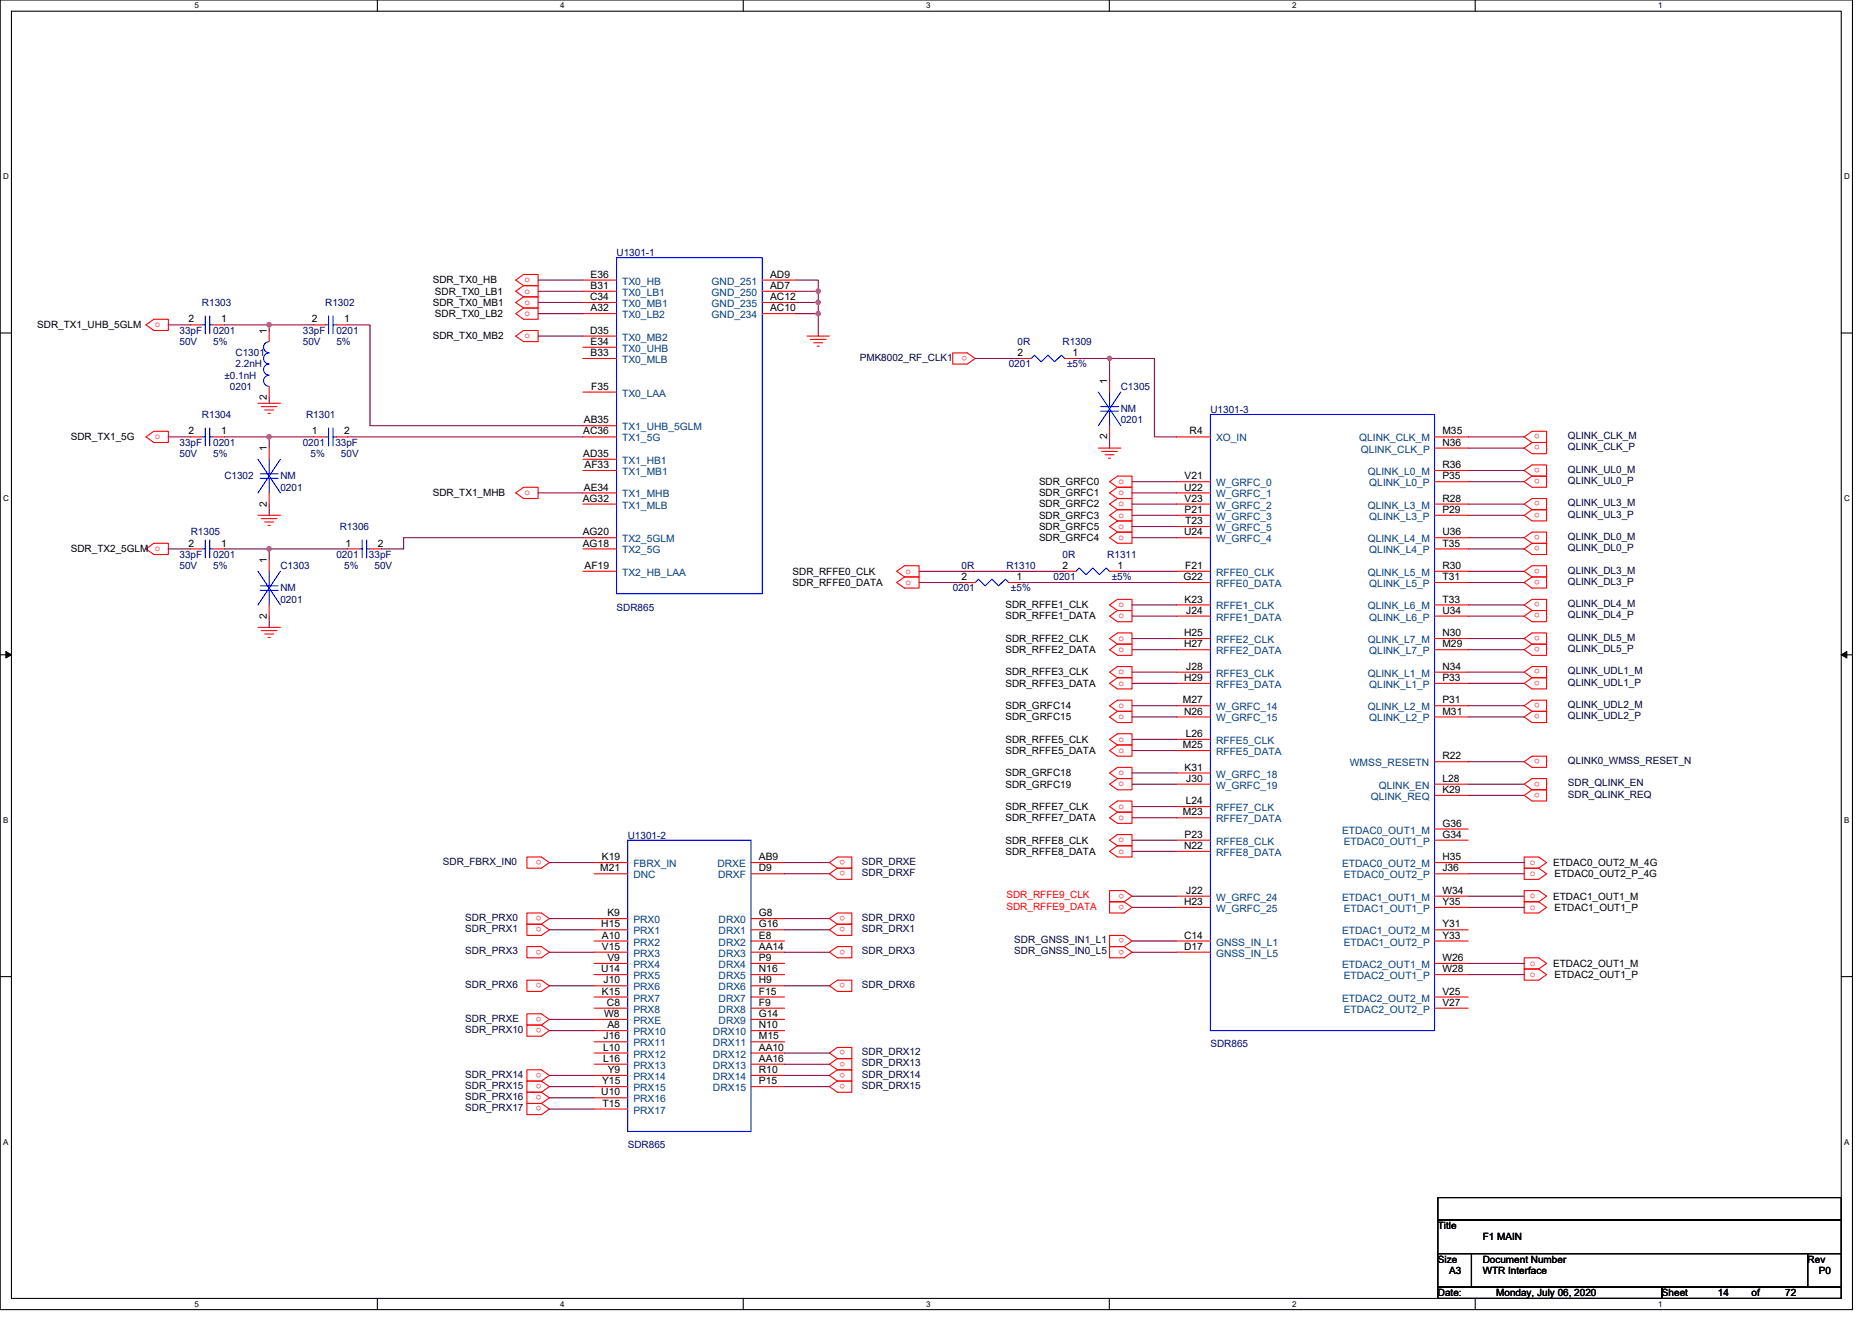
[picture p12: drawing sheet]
<svg xmlns="http://www.w3.org/2000/svg" width="297mm" height="210mm" viewBox="0 0 297 210" stroke-linecap="round" stroke-linejoin="round" font-family="sans-serif">
<path d="M0 0h293.9v207.9h-293.9zM1.8 1.8h290.4v204.3h-290.4z" fill="none" stroke="#000" stroke-width=".17"/>
<g fill="#fff">
<path d="M30.8 .2h.7v1.4h-.7z"/>
<path d="M30.8 206.3h.7v1.4h-.7z"/>
</g>
<path d="M59.9 0v1.8M59.9 206.1v1.8" fill="none" stroke="#000" stroke-width=".17"/>
<g fill="#fff">
<path d="M88.9 .2h.7v1.4h-.7z"/>
<path d="M88.9 206.3h.7v1.4h-.7z"/>
</g>
<path d="M117.9 0v1.8M117.9 206.1v1.8" fill="none" stroke="#000" stroke-width=".17"/>
<g fill="#fff">
<path d="M147 .2h.7v1.4h-.7z"/>
<path d="M147 206.3h.7v1.4h-.7z"/>
</g>
<path d="M176 0v1.8M176 206.1v1.8" fill="none" stroke="#000" stroke-width=".17"/>
<g fill="#fff">
<path d="M205 .2h.7v1.4h-.7z"/>
<path d="M205 206.3h.7v1.4h-.7z"/>
</g>
<path d="M234.1 0v1.8M234.1 206.1v1.8" fill="none" stroke="#000" stroke-width=".17"/>
<g fill="#fff">
<path d="M263.1 .2h.7v1.4h-.7z"/>
<path d="M263.1 206.3h.7v1.4h-.7z"/>
<path d="M.5 27.3h.9v1.4h-.9z"/>
<path d="M292.6 27.3h.9v1.4h-.9z"/>
<path d="M.5 78.4h.9v1.4h-.9z"/>
<path d="M292.6 78.4h.9v1.4h-.9z"/>
</g>
<path d="M0 52.9h1.8M292.2 52.9h1.7" fill="none" stroke="#000" stroke-width=".17"/>
<g fill="#fff">
<path d="M.5 129.5h.8v1.4h-.8z"/>
<path d="M292.6 129.5h.9v1.4h-.9z"/>
</g>
<path d="M0 103.9h1.8M292.2 103.9h1.7" fill="none" stroke="#000" stroke-width=".17"/>
<path d="M.9 103.4l.9 .5-.9 .5zM292.2 103.9l.8-.5v1z" fill="#000" stroke="#000" stroke-width=".16"/>
<g fill="#fff">
<path d="M.5 180.5h.8v1.4h-.8z"/>
<path d="M292.6 180.5h.9v1.4h-.9z"/>
</g>
<path d="M0 155h1.8M292.2 155h1.7M228.2 190.1h64v3.5h-64zM228.2 193.6h64v5.4h-64zM228.2 199h5.3v5.3h-5.3zM233.5 199h53.3v5.3h-53.3zM286.8 199h5.4v5.3h-5.4zM228.2 204.3h35.5v1.8h-35.5zM263.7 204.3h28.5v1.8h-28.5z" fill="none" stroke="#000" stroke-width=".17"/>
<g fill="none" stroke="#f00" stroke-width=".17">
<path d="M23.2 51.6l1.2-.9h2.3v1.8h-2.3zM30.3 51.6h1.7M33.8 51.6h1.8M42.7 52.5v1.7M49.8 51.6h1.8M53.4 51.6h1.8M81.8 44.4l1.3-.8h2.3v1.7h-2.3zM81.8 49.8l1.3-.9h2.3v1.8h-2.3zM81.8 53.3l1.3-.8h2.3v1.7h-2.3zM83.1 47.1h2.3v1.8h-2.3M83.1 45.3h2.3v1.8h-2.3M83.1 47.1l-1.3 .9 1.3 .9"/>
<path d="M83.1 45.3l-1.3 .9 1.3 .9M92.5 49.8h5.3M92.5 46.2h5.3M92.5 56.9h5.3M92.5 48h5.3M92.5 53.3h5.3M92.5 55.1h5.3M92.5 44.4h5.3M120.9 49.8h5.4M120.9 48h5.4M120.9 46.2h5.4M120.9 44.4h5.4"/>
<path d="M128.1 53.3h3.5M128.6 53.9h2.5M129.1 54.4h1.5M129.7 54.9h.3M151.2 56h2.3l1.2 .9-1.2 .9h-2.3zM161.8 56.9h1.8M168.9 56.9h1.8M23.2 69.3l1.2-.8h2.3v1.7h-2.3zM30.3 69.3h1.7M33.8 69.3h1.8M40.9 64h3.6M41.5 64.5h2.5"/>
<path d="M42 65.1h1.4M42.5 65.6h.4M42.7 71.1v1.8M42.7 78.2v1.8M42.7 61.3v1.8M49.8 69.3h1.8M53.4 69.3h1.8M81.8 78.2l1.3-.9h2.3v1.8h-2.3zM92.5 62.2h5.3M92.5 67.6h5.3M92.5 69.3h5.3M92.5 72.9h5.3"/>
<path d="M92.5 78.2h5.3M92.5 74.7h5.3M174.3 71.1h3.5M174.8 71.6h2.5M175.3 72.2h1.5M175.9 72.7h.3M176.1 76.5l1.2-.9h2.3v1.7h-2.3zM176.1 60.5v1.7M176.1 67.6v1.7M177.3 79.1l-1.2 .9 1.2 .9M177.3 77.3l-1.2 .9 1.2 .9M177.3 79.1h2.3v1.8h-2.3"/>
<path d="M177.3 77.3h2.3v1.8h-2.3M186.7 69.3h5.4M186.7 78.2h5.4M186.7 76.5h5.4M227.6 69.3h5.4M227.6 71.1h5.4M227.6 76.5h5.4M227.6 74.7h5.4M241.8 69.3l1.3-.8h2.3v1.7h-2.3zM241.8 71.1l1.3-.9h2.3v1.8h-2.3zM241.8 74.7l1.3-.9h2.3v1.8h-2.3zM241.8 76.5l1.3-.9h2.3v1.7h-2.3z"/>
<path d="M23.2 87.1l1.2-.9h2.3v1.8h-2.3zM30.3 87.1h1.7M33.8 87.1h1.8M40.9 99.6h3.6M40.9 81.8h3.6M41.5 82.3h2.5M42 82.8h1.4M42.5 83.4h.4M42.7 88.9v1.8M42.7 96v1.8M55.2 87.1h1.7M58.7 87.1h1.8"/>
<path d="M92.5 90.7h5.3M92.5 87.1h5.3M92.5 85.3h5.3M92.5 80h5.3M142.3 90.7l1.2-.9h2.3v1.8h-2.3zM142.3 92.5l1.2-.9h2.3v1.7h-2.3zM152.9 92.5h1.8M160.1 92.5h1.7M168.9 90.7h1.8M176.1 96l1.2-.9h2.3v1.8h-2.3zM176.1 97.8l1.2-.9h2.3v1.8h-2.3zM176.1 85.3l1.2-.8h2.3v1.7h-2.3z"/>
<path d="M176.1 90.7h1.7M177.3 80.9l-1.2 .9 1.2 .9M177.3 82.7l-1.2 .9 1.2 .9M177.3 80.9h2.3v1.8h-2.3M177.3 82.7h2.3v1.8h-2.3M186.7 90.7h5.4M186.7 92.5h5.4M186.7 97.8h5.4M186.7 96h5.4M186.7 81.8h5.4M186.7 83.6h5.4M186.7 85.3h5.4"/>
<path d="M186.7 80h5.4M227.6 81.8h5.4M227.6 80h5.4M227.6 90.7h5.4M227.6 92.5h5.4M227.6 96h5.4M227.6 87.1h5.4M227.6 97.8h5.4M227.6 85.3h5.4M241.8 80l1.3-.9h2.3v1.8h-2.3zM241.8 81.8l1.3-.9h2.3v1.8h-2.3zM241.8 85.3l1.3-.8h2.3v1.7h-2.3z"/>
<path d="M241.8 87.1l1.3-.9h2.3v1.8h-2.3zM241.8 90.7l1.3-.9h2.3v1.8h-2.3zM241.8 92.5l1.3-.9h2.3v1.7h-2.3zM241.8 96l1.3-.9h2.3v1.8h-2.3zM241.8 97.8l1.3-.9h2.3v1.8h-2.3zM41.5 100.1h2.5M42 100.6h1.4M42.5 101.2h.4M176.1 101.3l1.2-.8h2.3v1.7h-2.3zM176.1 103.1l1.2-.9h2.3v1.8h-2.3zM176.1 106.7l1.2-.9h2.3v1.8h-2.3zM176.1 108.5l1.2-.9h2.3v1.7h-2.3z"/>
<path d="M176.1 117.3l1.2-.8h2.3v1.7h-2.3zM176.1 119.1l1.2-.9h2.3v1.8h-2.3zM176.1 112l1.2-.9h2.3v1.8h-2.3zM176.1 113.8l1.2-.9h2.3v1.8h-2.3zM186.7 101.3h5.4M186.7 103.1h5.4M186.7 108.5h5.4M186.7 106.7h5.4M186.7 117.3h5.4M186.7 119.1h5.4M186.7 112h5.4M186.7 113.8h5.4"/>
<path d="M227.6 103.1h5.4M227.6 113.8h5.4M227.6 101.3h5.4M227.6 106.7h5.4M227.6 112h5.4M227.6 108.5h5.4M241.8 101.3l1.3-.8h2.3v1.7h-2.3zM241.8 103.1l1.3-.9h2.3v1.8h-2.3zM241.8 106.7l1.3-.9h2.3v1.8h-2.3zM241.8 108.5l1.3-.9h2.3v1.7h-2.3zM241.8 112l1.3-.9h2.3v1.8h-2.3zM241.8 113.8l1.3-.9h2.3v1.8h-2.3z"/>
<path d="M83.6 136h2.3l1.3 .9-1.3 .9h-2.3zM94.3 136.9h5.3M94.3 138.7h5.3M119.2 138.7h5.3M119.2 136.9h5.3M131.6 136.9l1.3-.9h2.3v1.8h-2.3zM131.6 138.7l1.3-.9h2.3v1.8h-2.3zM176.1 128l1.2-.9h2.3v1.8h-2.3zM176.1 129.8l1.2-.9h2.3v1.8h-2.3zM176.1 133.3l1.2-.8h2.3v1.7h-2.3zM176.1 135.1l1.2-.9h2.3v1.8h-2.3zM176.1 122.7l1.2-.9h2.3v1.8h-2.3z"/>
<path d="M176.1 124.5l1.2-.9h2.3v1.7h-2.3zM186.7 124.5h5.4M186.7 122.7h5.4M186.7 128h5.4M186.7 129.8h5.4M186.7 135.1h5.4M186.7 133.3h5.4M227.6 133.3h5.4M227.6 131.6h5.4M227.6 136.9h5.4M227.6 138.7h5.4M227.6 126.2h5.4"/>
<path d="M227.6 124.5h5.4M227.6 120.9h5.4M241.8 136h2.4l1.2 .9-1.2 .9h-2.4zM241.8 137.8h2.4l1.2 .9-1.2 .9h-2.4zM241.8 120.9l1.3-.9h2.3v1.8h-2.3zM241.8 124.5l1.3-.9h2.3v1.7h-2.3zM241.8 126.2l1.3-.9h2.3v1.8h-2.3zM83.6 146.7h2.3l1.3 .9-1.3 .9h-2.3zM83.6 150.2h2.3l1.3 .9-1.3 .9h-2.3zM83.6 155.6h2.3l1.3 .9-1.3 .9h-2.3zM83.6 144.9h2.3l1.3 .9-1.3 .9h-2.3zM94.3 149.4h5.3"/>
<path d="M94.3 147.6h5.3M94.3 156.5h5.3M94.3 145.8h5.3M94.3 158.2h5.3M94.3 154.7h5.3M94.3 152.9h5.3M94.3 151.1h5.3M119.2 149.4h5.3M119.2 158.2h5.3M119.2 145.8h5.3M119.2 147.6h5.3M119.2 156.5h5.3"/>
<path d="M119.2 154.7h5.3M119.2 152.9h5.3M119.2 151.1h5.3M131.6 147.6l1.3-.9h2.3v1.8h-2.3zM131.6 151.1l1.3-.9h2.3v1.8h-2.3zM131.6 156.5l1.3-.9h2.3v1.8h-2.3zM131.6 145.8l1.3-.9h2.3v1.8h-2.3zM176.1 148.5h2.3l1.2 .9-1.2 .8h-2.3zM176.1 150.2h2.3l1.2 .9-1.2 .9h-2.3zM176.1 143.1h2.3l1.2 .9-1.2 .9h-2.3zM176.1 141.4h2.3l1.2 .8-1.2 .9h-2.3zM186.7 149.4h5.4"/>
<path d="M186.7 151.1h5.4M186.7 144h5.4M186.7 142.2h5.4M227.6 158.2h5.4M227.6 152.9h5.4M227.6 154.7h5.4M227.6 142.2h5.4M227.6 147.6h5.4M227.6 149.4h5.4M227.6 144h5.4M241.8 152h2.4l1.2 .9-1.2 .9h-2.4zM241.8 153.8h2.4l1.2 .9-1.2 .9h-2.4z"/>
<path d="M241.8 141.4h2.4l1.2 .8-1.2 .9h-2.4zM241.8 143.1h2.4l1.2 .9-1.2 .9h-2.4zM83.6 160.9h2.3l1.3 .9-1.3 .9h-2.3zM83.6 162.7h2.3l1.3 .9-1.3 .9h-2.3zM83.6 169.8h2.3l1.3 .9-1.3 .9h-2.3zM83.6 175.1h2.3l1.3 .9-1.3 .9h-2.3zM85.9 171.6l1.3 .9-1.3 .9M85.9 173.4l1.3 .8-1.3 .9M85.9 171.6h-2.3v1.8h2.3M85.9 173.4h-2.3v1.7h2.3M94.3 163.6h5.3M94.3 160h5.3"/>
<path d="M94.3 165.4h5.3M94.3 167.1h5.3M94.3 168.9h5.3M94.3 176h5.3M94.3 174.2h5.3M94.3 161.8h5.3M94.3 170.7h5.3M94.3 172.5h5.3M119.2 160h5.3M119.2 161.8h5.3M119.2 165.4h5.3M119.2 163.6h5.3"/>
<path d="M119.2 172.5h5.3M119.2 170.7h5.3M119.2 167.1h5.3M119.2 168.9h5.3M131.6 167.1l1.3-.9h2.3v1.8h-2.3zM131.6 172.5l1.3-.9h2.3v1.8h-2.3zM132.9 168l-1.3 .9 1.3 .9M132.9 169.8l-1.3 .9 1.3 .9M132.9 168h2.3v1.8h-2.3M132.9 169.8h2.3v1.8h-2.3M227.6 160h5.4"/>
</g>
<g fill="none" stroke="#00f" stroke-width=".17">
<path d="M32 51.6h.6M32.6 50.1v2.9M33.3 50.1v2.9M33.3 51.6h.5M42.7 54.2a.88 .88 0 0 0-.9 .9 .88 .88 0 0 0 .9 .9M42.7 56a.88 .88 0 0 0-.9 .9 .88 .88 0 0 0 .9 .9M42.7 57.8a.88 .88 0 0 0-.9 .9 .88 .88 0 0 0 .9 .8M42.7 59.6a.88 .88 0 0 0-.9 .8 .88 .88 0 0 0 .9 .9M51.6 51.6h.5M52.1 50.1v2.9M52.8 50.1v2.9M52.8 51.6h.6"/>
<path d="M97.8 40.9h23.1v53.3h-23.1zM163.6 56.9l.5-.5 1.1 1 1.1-1 1 1 1.1-1 .5 .5M32 69.3h.6M32.6 67.9v2.9M33.3 67.9v2.9M33.3 69.3h.5M40.9 72.9l3.6 5.3M41.3 75.2h2.8M41.3 75.9h2.8M42.7 72.9v2.3M42.7 75.9v2.3M44.5 72.9l-3.6 5.3"/>
<path d="M51.6 69.3h.5M52.1 67.9v2.9M52.8 67.9v2.9M52.8 69.3h.6M174.3 62.2l3.5 5.4M174.6 64.5h2.9M174.6 65.3h2.9M176.1 62.2v2.3M176.1 65.3v2.3M177.8 62.2l-3.5 5.4M192.1 65.8h35.5v97.8h-35.5zM32 87.1h.6"/>
<path d="M32.6 85.7v2.8M33.3 85.7v2.8M33.3 87.1h.5M40.9 90.7l3.6 5.3M41.3 93h2.8M41.3 93.7h2.8M42.7 90.7v2.3M42.7 93.7v2.3M44.5 90.7l-3.6 5.3M56.9 87.1h.6M57.5 85.7v2.8M58.2 85.7v2.8"/>
<path d="M58.2 87.1h.5M154.7 92.5l.6-.6 1 1.1 1.1-1.1 1.1 1.1 1-1.1 .6 .6M170.7 90.7l.6-.6 1 1.1 1.1-1.1 1.1 1.1 1-1.1 .6 .6M99.6 133.3h19.6v46.3h-19.6z"/>
</g>
<g fill="none" stroke="#800040" stroke-width=".17">
<path d="M26.7 51.6h3.6M35.6 51.6h7.1M42.7 51.6h7.1M42.7 51.6v.9M55.2 51.6h3.5v16h33.8M85.4 44.4h7.1M85.4 46.2h7.1M85.4 48h7.1M85.4 49.8h7.1M85.4 53.3h7.1M126.3 46.2h3.5M126.3 49.8h3.5v3.5"/>
<path d="M126.3 48h3.5v1.8M126.3 44.4h3.5v1.8M129.8 46.2v1.8M154.7 56.9h7.1M170.7 56.9h5.4M26.7 69.3h3.6M35.6 69.3h7.1M42.7 69.3h7.1M42.7 69.3v1.8M42.7 63.1v.9M55.2 69.3h37.3M85.4 78.2h7.1"/>
<path d="M176.1 69.3v1.8M176.1 60.5v-3.6h7.1v12.4h3.5M179.6 76.5h7.1M179.6 78.2h7.1M233 69.3h8.8M233 71.1h8.8M233 76.5h8.8M233 74.7h8.8M26.7 87.1h3.6M35.6 87.1h7.1M42.7 80v1.8M42.7 87.1h12.5"/>
<path d="M42.7 87.1v1.8M42.7 97.8v1.8M92.5 85.3h-28.5v1.8h-3.5M145.8 90.7h23.1M145.8 92.5h7.1M161.8 92.5h24.9M177.8 90.7h8.9M179.6 80h7.1M179.6 81.8h7.1M179.6 96h7.1M179.6 97.8h7.1M179.6 83.6h7.1"/>
<path d="M179.6 85.3h7.1M233 81.8h8.8M233 87.1h8.8M233 92.5h8.8M233 97.8h8.8M233 80h8.8M233 85.3h8.8M233 90.7h8.8M233 96h8.8M179.6 101.3h7.1M179.6 103.1h7.1M179.6 106.7h7.1"/>
<path d="M179.6 108.5h7.1M179.6 117.3h7.1M179.6 119.1h7.1M179.6 113.8h7.1M179.6 112h7.1M233 103.1h8.8M233 108.5h8.8M233 113.8h8.8M233 101.3h8.8M233 106.7h8.8M233 112h8.8M87.2 136.9h7.1"/>
<path d="M124.5 136.9h7.1M124.5 138.7h7.1M179.6 128h7.1M179.6 129.8h7.1M179.6 133.3h7.1M179.6 135.1h7.1M179.6 122.7h7.1M179.6 124.5h7.1M233 120.9h8.8M233 124.5h8.8M233 126.2h8.8M233 136.9h8.8"/>
<path d="M233 138.7h8.8M87.2 156.5h7.1M87.2 151.1h7.1M87.2 147.6h7.1M87.2 145.8h7.1M124.5 147.6h7.1M124.5 151.1h7.1M124.5 156.5h7.1M124.5 145.8h7.1M179.6 149.4h7.1M179.6 151.1h7.1M179.6 144h7.1"/>
<path d="M179.6 142.2h7.1M233 152.9h8.8M233 154.7h8.8M233 142.2h8.8M233 144h8.8M87.2 176h7.1M87.2 174.2h7.1M87.2 172.5h7.1M87.2 170.7h7.1M87.2 163.6h7.1M87.2 161.8h7.1M124.5 167.1h7.1"/>
<path d="M124.5 168.9h7.1M124.5 170.7h7.1M124.5 172.5h7.1"/>
</g>
<g fill="#f0f" stroke="#f0f" stroke-width=".17">
<circle cx="42.7" cy="51.5" r=".35"/>
<circle cx="42.7" cy="69.3" r=".35"/>
<circle cx="42.7" cy="87.1" r=".35"/>
<circle cx="176" cy="56.9" r=".35"/>
<circle cx="129.8" cy="48" r=".35"/>
<circle cx="129.8" cy="49.8" r=".35"/>
<circle cx="129.8" cy="46.2" r=".35"/>
</g>
<g font-size="1.6" fill="#000080">
<text x="97.8" y="40.7">U1301-1</text>
<text x="28.5" y="53">33pF</text>
<text x="32" y="48.5">R1303</text>
<text x="33.8" y="53">0201</text>
<text x="48" y="53">33pF</text>
<text x="51.6" y="48.5">R1302</text>
<text x="53.4" y="53">0201</text>
<text x="28.5" y="54.8">50V</text>
<text x="33.8" y="54.8">5%</text>
<text x="37.4" y="56.5">C1301</text>
<text x="37.4" y="58.3">2.2nH</text>
<text x="48" y="54.8">50V</text>
<text x="53.4" y="54.8">5%</text>
<text x="160.1" y="58.3">0201</text>
<text x="161.5" y="54.8">0R</text>
<text x="168.6" y="54.8">R1309</text>
<text x="169.3" y="58.3">±5%</text>
<text x="35.6" y="60.1">±0.1nH</text>
<text x="36.5" y="61.9">0201</text>
<text x="177.8" y="61.9">C1305</text>
<text x="177.8" y="65.4">NM</text>
<text x="192.1" y="65.6">U1301-3</text>
<text x="28.5" y="70.8">33pF</text>
<text x="32" y="66.3">R1304</text>
<text x="33.8" y="70.8">0201</text>
<text x="48" y="70.8">0201</text>
<text x="48.6" y="66.3">R1301</text>
<text x="53.2" y="70.8">33pF</text>
<text x="177.8" y="67.2">0201</text>
<text x="28.5" y="72.5">50V</text>
<text x="33.8" y="72.5">5%</text>
<text x="35.6" y="76.1">C1302</text>
<text x="44.5" y="76.1">NM</text>
<text x="44.5" y="77.9">0201</text>
<text x="49.3" y="72.5">5%</text>
<text x="54.1" y="72.5">50V</text>
<text x="28.5" y="88.5">33pF</text>
<text x="30.3" y="85">R1305</text>
<text x="33.8" y="88.5">0201</text>
<text x="53.4" y="88.5">0201</text>
<text x="53.9" y="84.1">R1306</text>
<text x="58.5" y="88.5">33pF</text>
<text x="168.6" y="88.5">0R</text>
<text x="175.7" y="88.5">R1311</text>
<text x="28.5" y="90.3">50V</text>
<text x="33.8" y="90.3">5%</text>
<text x="44.5" y="90.3">C1303</text>
<text x="44.5" y="93.9">NM</text>
<text x="44.5" y="95.7">0201</text>
<text x="54.6" y="90.3">5%</text>
<text x="59.4" y="90.3">50V</text>
<text x="151.2" y="93.9">0201</text>
<text x="152.6" y="90.3">0R</text>
<text x="159.7" y="90.3">R1310</text>
<text x="160.4" y="93.9">±5%</text>
<text x="167.2" y="92.1">0201</text>
<text x="176.4" y="92.1">±5%</text>
<text x="97.8" y="96.9">SDR865</text>
<text x="99.6" y="133.2">U1301-2</text>
<text x="192.1" y="166.2">SDR865</text>
<text x="99.6" y="182.2">SDR865</text>
</g>
<g font-size="1.6">
<text x="68.7" y="45">SDR_TX0_HB</text>
<text x="69" y="46.8">SDR_TX0_LB1</text>
<text x="93.6" y="47.6">C34</text>
<text x="93.7" y="45.8">B31</text>
<text x="93.7" y="44.1">E36</text>
<text x="122.2" y="47.6">AC12</text>
<text x="122.2" y="45.8">AD7</text>
<text x="122.2" y="44.1">AD9</text>
<text x="5.9" y="52.1">SDR_TX1_UHB_5GLM</text>
<text x="29.9" y="51.2">2</text>
<text x="35.1" y="51.2">1</text>
<text x="42.3" y="53" transform="rotate(-90 42.3 53)">1</text>
<text x="49.5" y="51.2">2</text>
<text x="54.6" y="51.2">1</text>
<text x="68.7" y="48.5">SDR_TX0_MB1</text>
<text x="68.7" y="53.9">SDR_TX0_MB2</text>
<text x="69" y="50.3">SDR_TX0_LB2</text>
<text x="93.6" y="53">D35</text>
<text x="93.7" y="49.4">A32</text>
<text x="122.2" y="49.4">AC10</text>
<text x="93.7" y="56.5">B33</text>
<text x="93.7" y="54.7">E34</text>
<text x="161.5" y="56.5">2</text>
<text x="170.2" y="56.5">1</text>
<text x="42.3" y="63.5" transform="rotate(-90 42.3 63.5)">2</text>
<text x="93.8" y="61.8">F35</text>
<text x="175.7" y="61" transform="rotate(-90 175.7 61)">1</text>
<text x="11.2" y="69.9">SDR_TX1_5G</text>
<text x="29.9" y="69">2</text>
<text x="35.1" y="69">1</text>
<text x="42.3" y="71.6" transform="rotate(-90 42.3 71.6)">1</text>
<text x="49.5" y="69">1</text>
<text x="54.6" y="69">2</text>
<text x="92.6" y="69">AC36</text>
<text x="92.6" y="67.2">AB35</text>
<text x="175.7" y="69.7" transform="rotate(-90 175.7 69.7)">2</text>
<text x="188.8" y="69">R4</text>
<text x="228.9" y="69">M35</text>
<text x="228.9" y="70.7">N36</text>
<text x="92.6" y="72.5">AD35</text>
<text x="92.6" y="77.9">AE34</text>
<text x="92.7" y="74.3">AF33</text>
<text x="164.9" y="77">SDR_GRFC0</text>
<text x="187.9" y="77.9">U22</text>
<text x="188" y="76.1">V21</text>
<text x="228.9" y="76.1">P35</text>
<text x="228.9" y="74.3">R36</text>
<text x="42.3" y="80.4" transform="rotate(-90 42.3 80.4)">2</text>
<text x="68.7" y="78.8">SDR_TX1_MHB</text>
<text x="92.5" y="79.6">AG32</text>
<text x="164.9" y="80.5">SDR_GRFC2</text>
<text x="164.9" y="82.3">SDR_GRFC3</text>
<text x="164.9" y="78.8">SDR_GRFC1</text>
<text x="188" y="81.4">P21</text>
<text x="188" y="79.6">V23</text>
<text x="188" y="83.2">T23</text>
<text x="228.9" y="81.4">P29</text>
<text x="228.9" y="79.6">R28</text>
<text x="11.2" y="87.7">SDR_TX2_5GLM o</text>
<text x="29.9" y="86.7">2</text>
<text x="35.1" y="86.7">1</text>
<text x="42.3" y="89.4" transform="rotate(-90 42.3 89.4)">1</text>
<text x="54.8" y="86.7">1</text>
<text x="60" y="86.7">2</text>
<text x="92.5" y="86.7">AG18</text>
<text x="92.5" y="85">AG20</text>
<text x="164.9" y="84.1">SDR_GRFC5</text>
<text x="164.9" y="85.9">SDR_GRFC4</text>
<text x="187.9" y="85">U24</text>
<text x="228.9" y="86.7">T35</text>
<text x="228.9" y="85">U36</text>
<text x="92.7" y="90.3">AF19</text>
<text x="125.7" y="91.2">SDR_RFFE0_CLK</text>
<text x="125.7" y="93">SDR_RFFE0_DATA</text>
<text x="152.6" y="92.1">2</text>
<text x="161.3" y="92.1">1</text>
<text x="168.6" y="90.3">2</text>
<text x="177.3" y="90.3">1</text>
<text x="187.8" y="92.1">G22</text>
<text x="188" y="95.6">K23</text>
<text x="188.1" y="90.3">F21</text>
<text x="228.9" y="90.3">R30</text>
<text x="228.9" y="92.1">T31</text>
<text x="228.9" y="95.6">T33</text>
<text x="42.3" y="98.2" transform="rotate(-90 42.3 98.2)">2</text>
<text x="159.5" y="96.5">SDR_RFFE1_CLK</text>
<text x="159.5" y="98.3">SDR_RFFE1_DATA</text>
<text x="159.5" y="101.9">SDR_RFFE2_CLK</text>
<text x="187.9" y="101">H25</text>
<text x="188.2" y="97.4">J24</text>
<text x="228.9" y="101">N30</text>
<text x="228.9" y="97.4">U34</text>
<text x="159.5" y="103.7">SDR_RFFE2_DATA</text>
<text x="159.5" y="107.2">SDR_RFFE3_CLK</text>
<text x="187.9" y="102.7">H27</text>
<text x="188.2" y="106.3">J28</text>
<text x="228.9" y="102.7">M29</text>
<text x="228.9" y="106.3">N34</text>
<text x="159.5" y="109">SDR_RFFE3_DATA</text>
<text x="159.5" y="112.5">SDR_GRFC14</text>
<text x="187.7" y="111.6">M27</text>
<text x="187.9" y="108.1">H29</text>
<text x="187.9" y="113.4">N26</text>
<text x="228.9" y="113.4">M31</text>
<text x="228.9" y="111.6">P31</text>
<text x="228.9" y="108.1">P33</text>
<text x="159.5" y="117.9">SDR_RFFE5_CLK</text>
<text x="159.5" y="119.7">SDR_RFFE5_DATA</text>
<text x="159.5" y="114.3">SDR_GRFC15</text>
<text x="187.7" y="118.7">M25</text>
<text x="188.1" y="117">L26</text>
<text x="159.5" y="123.2">SDR_GRFC18</text>
<text x="159.5" y="125">SDR_GRFC19</text>
<text x="188" y="122.3">K31</text>
<text x="188.2" y="124.1">J30</text>
<text x="228.9" y="120.5">R22</text>
<text x="228.9" y="125.9">K29</text>
<text x="228.9" y="124.1">L28</text>
<text x="159.5" y="128.5">SDR_RFFE7_CLK</text>
<text x="159.5" y="130.3">SDR_RFFE7_DATA</text>
<text x="187.7" y="129.4">M23</text>
<text x="188.1" y="127.6">L24</text>
<text x="228.9" y="131.2">G36</text>
<text x="95.5" y="136.5">K19</text>
<text x="120.4" y="136.5">AB9</text>
<text x="159.5" y="133.9">SDR_RFFE8_CLK</text>
<text x="159.5" y="135.7">SDR_RFFE8_DATA</text>
<text x="187.9" y="134.7">N22</text>
<text x="188" y="133">P23</text>
<text x="228.9" y="133">G34</text>
<text x="228.9" y="136.5">H35</text>
<text x="246.5" y="137.4">ETDAC0_OUT2_M_4G</text>
<text x="95.2" y="138.3">M21</text>
<text x="120.4" y="138.3">D9</text>
<text x="187.9" y="143.6">H23</text>
<text x="188.2" y="141.9">J22</text>
<text x="228.9" y="138.3">J36</text>
<text x="228.9" y="143.6">Y35</text>
<text x="228.9" y="141.9">W34</text>
<text x="246.5" y="142.8">ETDAC1_OUT1_M</text>
<text x="246.7" y="139.2">ETDAC0_OUT2_P_4G</text>
<text x="95.4" y="147.2">H15</text>
<text x="95.5" y="149">A10</text>
<text x="96.4" y="145.4">K9</text>
<text x="120.4" y="149">E8</text>
<text x="120.4" y="145.4">G8</text>
<text x="120.4" y="147.2">G16</text>
<text x="187.9" y="149">C14</text>
<text x="228.9" y="149">Y33</text>
<text x="228.9" y="147.2">Y31</text>
<text x="246.7" y="144.5">ETDAC1_OUT1_P</text>
<text x="95.4" y="154.3">U14</text>
<text x="95.5" y="150.7">V15</text>
<text x="96.4" y="152.5">V9</text>
<text x="120.4" y="154.3">N16</text>
<text x="120.4" y="152.5">P9</text>
<text x="120.4" y="150.7">AA14</text>
<text x="187.9" y="150.7">D17</text>
<text x="228.9" y="154.3">W28</text>
<text x="228.9" y="152.5">W26</text>
<text x="246.5" y="153.4">ETDAC2_OUT1_M</text>
<text x="246.7" y="155.2">ETDAC2_OUT1_P</text>
<text x="95.5" y="157.9">K15</text>
<text x="95.8" y="156.1">J10</text>
<text x="95.9" y="161.4">W8</text>
<text x="96.3" y="159.6">C8</text>
<text x="120.4" y="159.6">F9</text>
<text x="120.4" y="157.9">F15</text>
<text x="120.4" y="161.4">G14</text>
<text x="120.4" y="156.1">H9</text>
<text x="228.9" y="159.6">V27</text>
<text x="228.9" y="157.9">V25</text>
<text x="95.7" y="166.8">L10</text>
<text x="95.8" y="165">J16</text>
<text x="96.4" y="163.2">A8</text>
<text x="120.4" y="165">M15</text>
<text x="120.4" y="163.2">N10</text>
<text x="120.4" y="166.8">AA10</text>
<text x="95.4" y="173.9">U10</text>
<text x="95.5" y="172.1">Y15</text>
<text x="95.7" y="168.5">L16</text>
<text x="96.4" y="170.3">Y9</text>
<text x="120.4" y="172.1">P15</text>
<text x="120.4" y="170.3">R10</text>
<text x="120.4" y="168.5">AA16</text>
<text x="95.6" y="175.6">T15</text>
<text x="228.2" y="195.1">Title</text>
<text x="235.3" y="196.8">F1 MAIN</text>
<text x="228.2" y="200.4">Size</text>
<text x="229.9" y="202.2">A3</text>
<text x="235.3" y="200.4">Document Number</text>
<text x="235.3" y="202.2">WTR Interface</text>
<text x="286.8" y="200.4">Rev</text>
<text x="288.6" y="202.2">P0</text>
<text x="228.2" y="205.7">Date:</text>
<text x="237.4" y="205.7">Monday, July 06, 2020</text>
<text x="263.7" y="205.7">Sheet</text>
<text x="272.6" y="205.7">14</text>
<text x="277.9" y="205.7">of</text>
<text x="283.3" y="205.7">72</text>
</g>
<g font-size="1.6" fill="#f00">
<text x="83.2" y="44.8">o</text>
<text x="83.2" y="46.6">o</text>
<text x="24.6" y="51.9">o</text>
<text x="83.2" y="48.4">o</text>
<text x="83.2" y="50.1">o</text>
<text x="83.2" y="53.7">o</text>
<text x="153.5" y="56.5" transform="rotate(180 153.5 56.5)">o</text>
<text x="24.6" y="69.7">o</text>
<text x="244.3" y="68.9" transform="rotate(180 244.3 68.9)">o</text>
<text x="244.3" y="70.7" transform="rotate(180 244.3 70.7)">o</text>
<text x="177.5" y="76.8">o</text>
<text x="244.3" y="74.3" transform="rotate(180 244.3 74.3)">o</text>
<text x="244.3" y="76" transform="rotate(180 244.3 76)">o</text>
<text x="83.2" y="78.6">o</text>
<text x="177.5" y="80.4">o</text>
<text x="177.5" y="82.1">o</text>
<text x="177.5" y="78.6">o</text>
<text x="177.5" y="83.9">o</text>
<text x="244.3" y="79.6" transform="rotate(180 244.3 79.6)">o</text>
<text x="244.3" y="81.4" transform="rotate(180 244.3 81.4)">o</text>
<text x="177.5" y="85.7">o</text>
<text x="244.3" y="84.9" transform="rotate(180 244.3 84.9)">o</text>
<text x="244.3" y="86.7" transform="rotate(180 244.3 86.7)">o</text>
<text x="143.7" y="91">o</text>
<text x="143.7" y="92.8">o</text>
<text x="244.3" y="90.3" transform="rotate(180 244.3 90.3)">o</text>
<text x="244.3" y="92" transform="rotate(180 244.3 92)">o</text>
<text x="244.3" y="95.6" transform="rotate(180 244.3 95.6)">o</text>
<text x="177.5" y="96.4">o</text>
<text x="177.5" y="98.1">o</text>
<text x="177.5" y="101.7">o</text>
<text x="244.3" y="97.4" transform="rotate(180 244.3 97.4)">o</text>
<text x="244.3" y="100.9" transform="rotate(180 244.3 100.9)">o</text>
<text x="177.5" y="103.5">o</text>
<text x="177.5" y="107">o</text>
<text x="244.3" y="102.7" transform="rotate(180 244.3 102.7)">o</text>
<text x="244.3" y="106.3" transform="rotate(180 244.3 106.3)">o</text>
<text x="177.5" y="108.8">o</text>
<text x="177.5" y="112.4">o</text>
<text x="244.3" y="108" transform="rotate(180 244.3 108)">o</text>
<text x="244.3" y="111.6" transform="rotate(180 244.3 111.6)">o</text>
<text x="244.3" y="113.4" transform="rotate(180 244.3 113.4)">o</text>
<text x="177.5" y="117.7">o</text>
<text x="177.5" y="119.5">o</text>
<text x="177.5" y="114.2">o</text>
<text x="177.5" y="123">o</text>
<text x="177.5" y="124.8">o</text>
<text x="244.3" y="120.5" transform="rotate(180 244.3 120.5)">o</text>
<text x="244.3" y="124" transform="rotate(180 244.3 124)">o</text>
<text x="244.3" y="125.8" transform="rotate(180 244.3 125.8)">o</text>
<text x="177.5" y="128.4">o</text>
<text x="177.5" y="130.2">o</text>
<text x="85.9" y="136.5" transform="rotate(180 85.9 136.5)">o</text>
<text x="134.1" y="136.5" transform="rotate(180 134.1 136.5)">o</text>
<text x="177.5" y="133.7">o</text>
<text x="177.5" y="135.5">o</text>
<text x="242.7" y="137.3">o</text>
<text x="134.1" y="138.3" transform="rotate(180 134.1 138.3)">o</text>
<text x="159.7" y="142.6">SDR_RFFE9_CLK</text>
<text x="178.4" y="143.6" transform="rotate(180 178.4 143.6)">o</text>
<text x="178.4" y="141.8" transform="rotate(180 178.4 141.8)">o</text>
<text x="242.7" y="139">o</text>
<text x="242.7" y="142.6">o</text>
<text x="85.9" y="147.2" transform="rotate(180 85.9 147.2)">o</text>
<text x="85.9" y="145.4" transform="rotate(180 85.9 145.4)">o</text>
<text x="134.1" y="147.2" transform="rotate(180 134.1 147.2)">o</text>
<text x="134.1" y="145.4" transform="rotate(180 134.1 145.4)">o</text>
<text x="159.7" y="144.4">SDR_RFFE9_DATA</text>
<text x="178.4" y="148.9" transform="rotate(180 178.4 148.9)">o</text>
<text x="242.7" y="144.4">o</text>
<text x="85.9" y="150.7" transform="rotate(180 85.9 150.7)">o</text>
<text x="134.1" y="150.7" transform="rotate(180 134.1 150.7)">o</text>
<text x="178.4" y="150.7" transform="rotate(180 178.4 150.7)">o</text>
<text x="242.7" y="153.3">o</text>
<text x="242.7" y="155">o</text>
<text x="85.9" y="156" transform="rotate(180 85.9 156)">o</text>
<text x="85.9" y="161.4" transform="rotate(180 85.9 161.4)">o</text>
<text x="134.1" y="156" transform="rotate(180 134.1 156)">o</text>
<text x="85.9" y="163.2" transform="rotate(180 85.9 163.2)">o</text>
<text x="134.1" y="166.7" transform="rotate(180 134.1 166.7)">o</text>
<text x="85.9" y="170.3" transform="rotate(180 85.9 170.3)">o</text>
<text x="85.9" y="172" transform="rotate(180 85.9 172)">o</text>
<text x="85.9" y="173.8" transform="rotate(180 85.9 173.8)">o</text>
<text x="134.1" y="168.5" transform="rotate(180 134.1 168.5)">o</text>
<text x="134.1" y="170.3" transform="rotate(180 134.1 170.3)">o</text>
<text x="134.1" y="172" transform="rotate(180 134.1 172)">o</text>
<text x="85.9" y="175.6" transform="rotate(180 85.9 175.6)">o</text>
</g>
<g font-size="1.6" fill="#004080">
<text x="98.7" y="46.9">TX0_LB1</text>
<text x="98.7" y="45.2">TX0_HB</text>
<text x="112.9" y="46.9">GND_250</text>
<text x="112.9" y="45.2">GND_251</text>
<text x="98.7" y="50.5">TX0_LB2</text>
<text x="98.7" y="48.7">TX0_MB1</text>
<text x="112.9" y="50.5">GND_234</text>
<text x="112.9" y="48.7">GND_235</text>
<text x="98.7" y="57.6">TX0_MLB</text>
<text x="98.7" y="54.1">TX0_MB2</text>
<text x="98.7" y="55.8">TX0_UHB</text>
<text x="98.7" y="62.9">TX0_LAA</text>
<text x="98.7" y="68.3">TX1_UHB_5GLM</text>
<text x="98.7" y="70.1">TX1_5G</text>
<text x="193" y="70.1">XO_IN</text>
<text x="215.7" y="70.1">QLINK_CLK_M</text>
<text x="215.9" y="71.8">QLINK_CLK_P</text>
<text x="98.7" y="73.6">TX1_HB1</text>
<text x="98.7" y="75.4">TX1_MB1</text>
<text x="193" y="77.2">W_GRFC_0</text>
<text x="217" y="75.4">QLINK_L0_M</text>
<text x="217.3" y="77.2">QLINK_L0_P</text>
<text x="98.7" y="79">TX1_MHB</text>
<text x="98.7" y="80.7">TX1_MLB</text>
<text x="193" y="82.5">W_GRFC_3</text>
<text x="193" y="79">W_GRFC_1</text>
<text x="193" y="80.7">W_GRFC_2</text>
<text x="217" y="80.7">QLINK_L3_M</text>
<text x="217.3" y="82.5">QLINK_L3_P</text>
<text x="98.7" y="87.8">TX2_5G</text>
<text x="98.7" y="86.1">TX2_5GLM</text>
<text x="193" y="84.3">W_GRFC_5</text>
<text x="193" y="86.1">W_GRFC_4</text>
<text x="217" y="86.1">QLINK_L4_M</text>
<text x="217.3" y="87.8">QLINK_L4_P</text>
<text x="98.7" y="91.4">TX2_HB_LAA</text>
<text x="193" y="91.4">RFFE0_CLK</text>
<text x="193" y="93.2">RFFE0_DATA</text>
<text x="217" y="91.4">QLINK_L5_M</text>
<text x="217.3" y="93.2">QLINK_L5_P</text>
<text x="193" y="98.5">RFFE1_DATA</text>
<text x="193" y="96.7">RFFE1_CLK</text>
<text x="217" y="96.7">QLINK_L6_M</text>
<text x="217.3" y="98.5">QLINK_L6_P</text>
<text x="193" y="102.1">RFFE2_CLK</text>
<text x="193" y="103.8">RFFE2_DATA</text>
<text x="193" y="107.4">RFFE3_CLK</text>
<text x="217" y="102.1">QLINK_L7_M</text>
<text x="217" y="107.4">QLINK_L1_M</text>
<text x="217.3" y="103.8">QLINK_L7_P</text>
<text x="193" y="109.2">RFFE3_DATA</text>
<text x="193" y="112.7">W_GRFC_14</text>
<text x="217" y="112.7">QLINK_L2_M</text>
<text x="217.3" y="109.2">QLINK_L1_P</text>
<text x="193" y="118.1">RFFE5_CLK</text>
<text x="193" y="119.8">RFFE5_DATA</text>
<text x="193" y="114.5">W_GRFC_15</text>
<text x="217.3" y="114.5">QLINK_L2_P</text>
<text x="193" y="125.2">W_GRFC_19</text>
<text x="193" y="123.4">W_GRFC_18</text>
<text x="214.2" y="121.6">WMSS_RESETN</text>
<text x="218.8" y="125.2">QLINK_EN</text>
<text x="193" y="128.7">RFFE7_CLK</text>
<text x="193" y="130.5">RFFE7_DATA</text>
<text x="217.5" y="127">QLINK_REQ</text>
<text x="100.5" y="137.6">FBRX_IN</text>
<text x="113.8" y="137.6">DRXE</text>
<text x="193" y="135.8">RFFE8_DATA</text>
<text x="193" y="134.1">RFFE8_CLK</text>
<text x="213" y="132.3">ETDAC0_OUT1_M</text>
<text x="213" y="137.6">ETDAC0_OUT2_M</text>
<text x="213.2" y="134.1">ETDAC0_OUT1_P</text>
<text x="100.5" y="139.4">DNC</text>
<text x="113.9" y="139.4">DRXF</text>
<text x="193" y="143">W_GRFC_24</text>
<text x="213" y="143">ETDAC1_OUT1_M</text>
<text x="213.2" y="139.4">ETDAC0_OUT2_P</text>
<text x="100.5" y="148.3">PRX1</text>
<text x="100.5" y="146.5">PRX0</text>
<text x="114" y="146.5">DRX0</text>
<text x="114" y="148.3">DRX1</text>
<text x="193" y="144.7">W_GRFC_25</text>
<text x="213" y="148.3">ETDAC1_OUT2_M</text>
<text x="213.2" y="144.7">ETDAC1_OUT1_P</text>
<text x="100.5" y="150.1">PRX2</text>
<text x="100.5" y="155.4">PRX5</text>
<text x="100.5" y="153.6">PRX4</text>
<text x="100.5" y="151.8">PRX3</text>
<text x="114" y="150.1">DRX2</text>
<text x="114" y="155.4">DRX5</text>
<text x="114" y="153.6">DRX4</text>
<text x="114" y="151.8">DRX3</text>
<text x="193" y="150.1">GNSS_IN_L1</text>
<text x="193" y="151.8">GNSS_IN_L5</text>
<text x="213" y="153.6">ETDAC2_OUT1_M</text>
<text x="213.2" y="155.4">ETDAC2_OUT1_P</text>
<text x="213.2" y="150.1">ETDAC1_OUT2_P</text>
<text x="100.5" y="160.7">PRX8</text>
<text x="100.5" y="157.2">PRX6</text>
<text x="100.5" y="159">PRX7</text>
<text x="114" y="160.7">DRX8</text>
<text x="114" y="159">DRX7</text>
<text x="114" y="157.2">DRX6</text>
<text x="213" y="159">ETDAC2_OUT2_M</text>
<text x="213.2" y="160.7">ETDAC2_OUT2_P</text>
<text x="100.5" y="164.3">PRX10</text>
<text x="100.5" y="166.1">PRX11</text>
<text x="100.5" y="167.9">PRX12</text>
<text x="100.5" y="162.5">PRXE</text>
<text x="113.1" y="166.1">DRX11</text>
<text x="113.1" y="164.3">DRX10</text>
<text x="113.1" y="167.9">DRX12</text>
<text x="114" y="162.5">DRX9</text>
<text x="100.5" y="169.6">PRX13</text>
<text x="100.5" y="171.4">PRX14</text>
<text x="100.5" y="173.2">PRX15</text>
<text x="113.1" y="173.2">DRX15</text>
<text x="113.1" y="171.4">DRX14</text>
<text x="113.1" y="169.6">DRX13</text>
<text x="100.5" y="176.7">PRX17</text>
<text x="100.5" y="175">PRX16</text>
</g>
<g font-size="1.6" fill="#000040">
<text x="136.4" y="57.3">PMK8002_RF_CLK1</text>
<text x="248.8" y="69.7">QLINK_CLK_M</text>
<text x="248.8" y="71.5">QLINK_CLK_P</text>
<text x="248.8" y="75">QLINK_UL0_M</text>
<text x="248.8" y="76.8">QLINK_UL0_P</text>
<text x="248.8" y="80.4">QLINK_UL3_M</text>
<text x="248.8" y="82.1">QLINK_UL3_P</text>
<text x="248.8" y="85.7">QLINK_DL0_M</text>
<text x="248.8" y="87.5">QLINK_DL0_P</text>
<text x="248.8" y="91">QLINK_DL3_M</text>
<text x="248.8" y="92.8">QLINK_DL3_P</text>
<text x="248.8" y="96.4">QLINK_DL4_M</text>
<text x="248.8" y="98.1">QLINK_DL4_P</text>
<text x="248.8" y="101.7">QLINK_DL5_M</text>
<text x="248.8" y="103.5">QLINK_DL5_P</text>
<text x="248.8" y="107">QLINK_UDL1_M</text>
<text x="248.8" y="108.8">QLINK_UDL1_P</text>
<text x="248.8" y="112.4">QLINK_UDL2_M</text>
<text x="248.8" y="114.2">QLINK_UDL2_P</text>
<text x="248.8" y="121.3">QLINK0_WMSS_RESET_N</text>
<text x="248.8" y="124.8">SDR_QLINK_EN</text>
<text x="248.8" y="126.6">SDR_QLINK_REQ</text>
<text x="70.3" y="137.3">SDR_FBRX_IN0</text>
<text x="136.8" y="137.3">SDR_DRXE</text>
<text x="136.8" y="139">SDR_DRXF</text>
<text x="73.8" y="147.9">SDR_PRX1</text>
<text x="73.8" y="146.2">SDR_PRX0</text>
<text x="136.8" y="147.9">SDR_DRX1</text>
<text x="136.8" y="146.2">SDR_DRX0</text>
<text x="160.9" y="149.7">SDR_GNSS_IN1_L1</text>
<text x="73.8" y="151.5">SDR_PRX3</text>
<text x="136.8" y="151.5">SDR_DRX3</text>
<text x="160.9" y="151.5">SDR_GNSS_IN0_L5</text>
<text x="73.8" y="156.8">SDR_PRX6</text>
<text x="136.8" y="156.8">SDR_DRX6</text>
<text x="73.8" y="162.2">SDR_PRXE</text>
<text x="73.8" y="163.9">SDR_PRX10</text>
<text x="136.8" y="167.5">SDR_DRX12</text>
<text x="73.8" y="171">SDR_PRX14</text>
<text x="73.8" y="172.8">SDR_PRX15</text>
<text x="136.8" y="169.3">SDR_DRX13</text>
<text x="136.8" y="171">SDR_DRX14</text>
<text x="136.8" y="172.8">SDR_DRX15</text>
<text x="73.8" y="174.6">SDR_PRX16</text>
<text x="73.8" y="176.4">SDR_PRX17</text>
</g>
<g font-size="1.3">
<text x="30.8" y="1.3">5</text>
<text x="88.9" y="1.3">4</text>
<text x="147" y="1.3">3</text>
<text x="205" y="1.3">2</text>
<text x="263.1" y="1.3">1</text>
<text x=".5" y="28.4">D</text>
<text x="292.6" y="28.4">D</text>
<text x=".5" y="79.5">C</text>
<text x="292.6" y="79.5">C</text>
<text x=".5" y="130.6">B</text>
<text x="292.6" y="130.6">B</text>
<text x=".5" y="181.7">A</text>
<text x="292.6" y="181.7">A</text>
<text x="30.8" y="207.4">5</text>
<text x="88.9" y="207.4">4</text>
<text x="147" y="207.4">3</text>
<text x="205" y="207.4">2</text>
<text x="263.1" y="207.4">1</text>
</g>
</svg>
